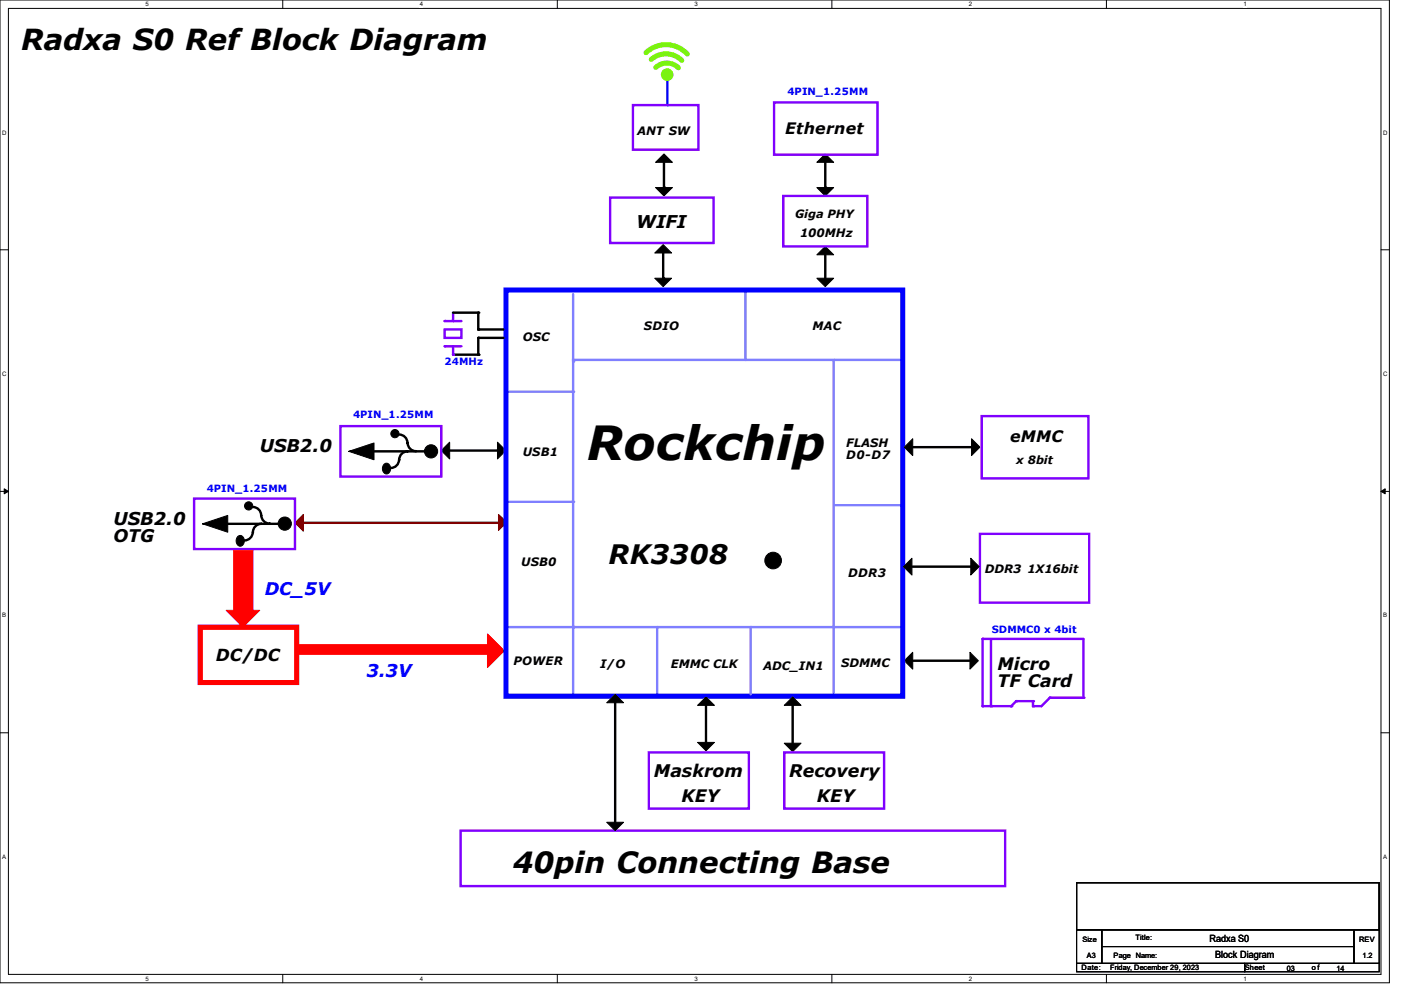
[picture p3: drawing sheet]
<svg xmlns="http://www.w3.org/2000/svg" width="297mm" height="210mm" viewBox="0 0 297 210" stroke-linecap="round" stroke-linejoin="round" font-family="sans-serif">
<path d="M0 0h293.9v207.9h-293.9zM1.8 1.8h290.3v204.3h-290.3z" fill="none" stroke="#000" stroke-width=".21"/>
<g fill="#fff">
<path d="M30.8 .2h.7v1.4h-.7z"/>
<path d="M30.8 206.2h.7v1.4h-.7z"/>
</g>
<path d="M59.8 0v1.8M59.8 206.1v1.8" fill="none" stroke="#000" stroke-width=".21"/>
<g fill="#fff">
<path d="M88.8 .2h.7v1.4h-.7z"/>
<path d="M88.8 206.2h.7v1.4h-.7z"/>
</g>
<path d="M117.9 0v1.8M117.9 206.1v1.8" fill="none" stroke="#000" stroke-width=".21"/>
<g fill="#fff">
<path d="M146.9 .2h.7v1.4h-.7z"/>
<path d="M146.9 206.2h.7v1.4h-.7z"/>
</g>
<path d="M176 0v1.8M176 206.1v1.8" fill="none" stroke="#000" stroke-width=".21"/>
<g fill="#fff">
<path d="M205 .2h.7v1.4h-.7z"/>
<path d="M205 206.2h.7v1.4h-.7z"/>
</g>
<path d="M234.1 0v1.8M234.1 206.1v1.8" fill="none" stroke="#000" stroke-width=".21"/>
<g fill="#fff">
<path d="M263.1 .2h.6v1.4h-.6z"/>
<path d="M263.1 206.2h.6v1.4h-.6z"/>
<path d="M.5 27.3h.9v1.4h-.9z"/>
<path d="M292.6 27.3h.9v1.4h-.9z"/>
<path d="M.5 78.4h.9v1.4h-.9z"/>
<path d="M292.6 78.4h.9v1.4h-.9z"/>
</g>
<path d="M0 52.8h1.8M292.1 52.8h1.8" fill="none" stroke="#000" stroke-width=".21"/>
<g fill="#fff">
<path d="M.5 129.5h.8v1.4h-.8z"/>
<path d="M292.6 129.5h.8v1.4h-.8z"/>
</g>
<path d="M0 103.9h1.8M292.1 103.9h1.8" fill="none" stroke="#000" stroke-width=".21"/>
<path d="M.9 103.4l.9 .5-.9 .5zM292.1 103.9l.9-.5v1z" fill="#000" stroke="#000" stroke-width=".21"/>
<g fill="#fff">
<path d="M.5 180.5h.8v1.4h-.8z"/>
<path d="M292.6 180.5h.8v1.4h-.8z"/>
</g>
<path d="M0 155h1.8M292.1 155h1.8" fill="none" stroke="#000" stroke-width=".21"/>
<path d="M222.1 147.6h7.1" fill="none" stroke="#7f00ff" stroke-width=".51"/>
<circle cx="222.1" cy="147.6" r=".25" fill="#7f00ff"/>
<path d="M222.1 147.6l-1.8 1.8" fill="none" stroke="#7f00ff" stroke-width=".51"/>
<circle cx="222.1" cy="147.6" r=".25" fill="#7f00ff"/>
<path d="M218.5 149.4h1.8" fill="none" stroke="#7f00ff" stroke-width=".51"/>
<circle cx="218.5" cy="149.4" r=".25" fill="#7f00ff"/>
<path d="M218.5 148.3v1.1" fill="none" stroke="#7f00ff" stroke-width=".51"/>
<circle cx="218.5" cy="148.3" r=".25" fill="#7f00ff"/>
<path d="M215 148.3h3.5" fill="none" stroke="#7f00ff" stroke-width=".51"/>
<circle cx="215" cy="148.3" r=".25" fill="#7f00ff"/>
<path d="M215 148.3l-1.1 1.1" fill="none" stroke="#7f00ff" stroke-width=".51"/>
<circle cx="213.9" cy="149.4" r=".25" fill="#7f00ff"/>
<path d="M207.9 149.4h6" fill="none" stroke="#7f00ff" stroke-width=".51"/>
<circle cx="213.9" cy="149.4" r=".25" fill="#7f00ff"/>
<path d="M207.9 135.1v14.3" fill="none" stroke="#7f00ff" stroke-width=".51"/>
<circle cx="207.9" cy="149.4" r=".25" fill="#7f00ff"/>
<path d="M229.2 135.1v12.5" fill="none" stroke="#7f00ff" stroke-width=".51"/>
<circle cx="229.2" cy="147.6" r=".25" fill="#7f00ff"/>
<path d="M207.9 135.1h21.3" fill="none" stroke="#7f00ff" stroke-width=".51"/>
<circle cx="207.9" cy="135.1" r=".25" fill="#7f00ff"/>
<path d="M209.6 135.1v14.3" fill="none" stroke="#7f00ff" stroke-width=".51"/>
<circle cx="209.6" cy="149.4" r=".25" fill="#7f00ff"/>
<g fill="#000" stroke="#000" stroke-width=".21">
<path d="M93.3 95.3l1.8-1.8v3.6z" fill-rule="evenodd"/>
<path d="M105.2 93.5l1.8 1.8-1.8 1.8z" fill-rule="evenodd"/>
<path d="M191.3 139.7l1.8-1.7v3.5z" fill-rule="evenodd"/>
<path d="M205.2 138l1.8 1.7-1.8 1.8z" fill-rule="evenodd"/>
</g>
<path d="M42.3 132.6h20.5v11.8h-20.5z" fill="none" stroke="#f00" stroke-width="1.1"/>
<g fill="#f00" stroke="#f00" stroke-width=".21">
<path d="M63.1 136.4h40v1.9h-40z" fill-rule="evenodd"/>
<path d="M103.1 134.1l3.6 3.5-3.6 3.6z" fill-rule="evenodd"/>
<path d="M47.8 129.1h7.1l-3.5 3.5z" fill-rule="evenodd"/>
<path d="M49.4 116.3h4.1v12.9h-4.1z" fill-rule="evenodd"/>
</g>
<g fill="#7f0000" stroke="#7f0000" stroke-width=".21">
<path d="M62.4 110.6l1.8-1.8v3.6z" fill-rule="evenodd"/>
<path d="M105.5 108.8l1.7 1.6-1.7 1.8z" fill-rule="evenodd"/>
</g>
<path d="M94.6 95.3h10.6M192.6 139.7h13.1" fill="none" stroke="#000" stroke-width=".51"/>
<g fill="#000">
<circle cx="94.6" cy="95.3" r=".25"/>
<circle cx="192.6" cy="139.7" r=".25"/>
</g>
<path d="M63.1 110.6h43.4" fill="none" stroke="#7f0000" stroke-width=".51"/>
<circle cx="63.1" cy="110.6" r=".25" fill="#7f0000"/>
<path d="M165.7 41.4h17.8v10.7h-17.8zM207.7 88h22.6v13.2h-22.6zM207.3 112.9h23.1v14.6h-23.1z" fill="none" stroke="#7f00ff" stroke-width=".51"/>
<g fill="#000" stroke="#000" stroke-width=".21">
<path d="M174.6 32.6l1.8 1.7h-3.6z" fill-rule="evenodd"/>
<path d="M174.6 52.1l1.8 1.8h-3.6z" fill-rule="evenodd"/>
<path d="M172.8 39.7h3.6l-1.8 1.7z" fill-rule="evenodd"/>
<path d="M205.4 118.1l1.7 1.7-1.7 1.8z" fill-rule="evenodd"/>
</g>
<path d="M174.6 34.3v5.4M192.9 119.8h13" fill="none" stroke="#000" stroke-width=".51"/>
<g fill="#000">
<circle cx="174.6" cy="39.7" r=".25"/>
<circle cx="205.9" cy="119.8" r=".25"/>
</g>
<path d="M121.2 62.2v14.3" fill="none" stroke="#7f7fff" stroke-width=".51"/>
<circle cx="121.2" cy="76.5" r=".25" fill="#7f7fff"/>
<path d="M157.7 61.9v14.2" fill="none" stroke="#7f7fff" stroke-width=".51"/>
<circle cx="157.7" cy="76.1" r=".25" fill="#7f7fff"/>
<path d="M176.6 76.1h14.2" fill="none" stroke="#7f7fff" stroke-width=".51"/>
<circle cx="190.8" cy="76.1" r=".25" fill="#7f7fff"/>
<path d="M176.6 106.8h14.2" fill="none" stroke="#7f7fff" stroke-width=".51"/>
<circle cx="190.8" cy="106.8" r=".25" fill="#7f7fff"/>
<path d="M176.2 132.6h14.2" fill="none" stroke="#7f7fff" stroke-width=".51"/>
<circle cx="190.4" cy="132.6" r=".25" fill="#7f7fff"/>
<path d="M107 82.8h14.2" fill="none" stroke="#7f7fff" stroke-width=".51"/>
<circle cx="121.2" cy="82.8" r=".25" fill="#7f7fff"/>
<path d="M107 106.1h14.2" fill="none" stroke="#7f7fff" stroke-width=".51"/>
<circle cx="121.2" cy="106.1" r=".25" fill="#7f7fff"/>
<path d="M107.2 132.6h14.3" fill="none" stroke="#7f7fff" stroke-width=".51"/>
<circle cx="121.5" cy="132.6" r=".25" fill="#7f7fff"/>
<path d="M121.2 132.6v14.3" fill="none" stroke="#7f7fff" stroke-width=".51"/>
<circle cx="121.2" cy="132.6" r=".25" fill="#7f7fff"/>
<path d="M139 132.6v14.3" fill="none" stroke="#7f7fff" stroke-width=".51"/>
<circle cx="139" cy="132.6" r=".25" fill="#7f7fff"/>
<path d="M176.4 132.6v14.3" fill="none" stroke="#7f7fff" stroke-width=".51"/>
<circle cx="176.4" cy="132.6" r=".25" fill="#7f7fff"/>
<path d="M107 61.3h84v85.9h-84z" fill="none" stroke="#00f" stroke-width="1.1"/>
<circle cx="163.6" cy="118.6" r="1.76" fill="#000" stroke="#000" stroke-width=".21"/>
<path d="M121.2 76.1h55.2v56.5h-55.2z" fill="none" stroke="#7f7fff" stroke-width=".51"/>
<path d="M106.5 71.5h-5.3v3.5h-5.4" fill="none" stroke="#000" stroke-width=".51"/>
<g fill="#000">
<circle cx="101.2" cy="71.5" r=".25"/>
<circle cx="101.2" cy="75" r=".25"/>
</g>
<path d="M94.1 69.7h3.5v1.8h-3.5zM94.1 67.9h3.5" fill="none" stroke="#7f00ff" stroke-width=".51"/>
<circle cx="94.1" cy="67.9" r=".25" fill="#7f00ff"/>
<path d="M95.8 66.1v1.8" fill="none" stroke="#7f00ff" stroke-width=".51"/>
<circle cx="95.8" cy="67.9" r=".25" fill="#7f00ff"/>
<path d="M94.1 73.2h3.5" fill="none" stroke="#7f00ff" stroke-width=".51"/>
<circle cx="94.1" cy="73.2" r=".25" fill="#7f00ff"/>
<path d="M95.8 73.2v1.8" fill="none" stroke="#7f00ff" stroke-width=".51"/>
<circle cx="95.8" cy="75" r=".25" fill="#7f00ff"/>
<path d="M95.8 66.1h5.4v3.6h5.3M167.7 148.6v8.6" fill="none" stroke="#000" stroke-width=".51"/>
<g fill="#000">
<circle cx="101.2" cy="69.7" r=".25"/>
<circle cx="101.2" cy="66.1" r=".25"/>
<circle cx="167.7" cy="148.6" r=".25"/>
</g>
<g fill="#000" stroke="#000" stroke-width=".21">
<path d="M191.1 119.8l1.8-1.7v3.5z" fill-rule="evenodd"/>
<path d="M128.4 148.6l1.7-1.7 1.8 1.7z" fill-rule="evenodd"/>
<path d="M149.4 147.4l1.7 1.8h-3.5z" fill-rule="evenodd"/>
<path d="M165.9 157.2h3.6l-1.8 1.8z" fill-rule="evenodd"/>
</g>
<path d="M141.2 16.9v5.3" fill="none" stroke="#00f" stroke-width=".51"/>
<circle cx="141.2" cy="22.2" r=".25" fill="#00f"/>
<path d="M136.7 11.1a6.1 6.1 0 0 1 8.7 .3M137.8 12.6a4.7 4.7 0 0 1 6.4 .2M138.7 14.3a3.4 3.4 0 0 1 4.8 0" fill="none" stroke="#7fff00" stroke-width="1.1"/>
<circle cx="141.1" cy="15.8" r="1.23" fill="#7fff00" stroke="#7fff00" stroke-width=".21"/>
<g fill="none" stroke="#000" stroke-width=".51">
<path d="M140.5 34.3v5.4M140.3 53.5v5.3M174.6 53.2v6.4M75.6 95.5h14.2M84.4 97.2a1.76 1.76 0 0 1-1.7 1.8M84.5 91.9a1.76 1.76 0 0 1 1.7 1.8M86.2 93.7a1.76 1.76 0 0 0 1.8 1.7M86.2 95.5a1.76 1.76 0 0 0-1.7 1.7M193.1 94.6h13M44.6 110.8h14.2M53.5 112.6a1.76 1.76 0 0 1-1.8 1.7M53.5 107.2a1.76 1.76 0 0 1 1.7 1.8h.1a1.76 1.76 0 0 0 1.8 1.7"/>
<path d="M55.3 110.8a1.76 1.76 0 0 0-1.8 1.8M130.1 148.1v26.3"/>
</g>
<g fill="#000">
<circle cx="140.5" cy="39.7" r=".25"/>
<circle cx="140.3" cy="58.8" r=".25"/>
<circle cx="174.6" cy="59.6" r=".25"/>
<circle cx="75.6" cy="95.5" r=".25"/>
<circle cx="206.1" cy="94.6" r=".25"/>
<circle cx="44.6" cy="110.8" r=".25"/>
<circle cx="130.1" cy="148.1" r=".25"/>
</g>
<path d="M133.9 22.2h13.8v9.5h-13.8zM163.7 21.7h21.9v11h-21.9zM129.1 41.8h21.9v9.6h-21.9zM72 90.1h21.3v10.7h-21.3zM41.1 105.5h21.3v10.6h-21.3zM97.5 175.7h115.1v11.7h-115.1z" fill="none" stroke="#7f00ff" stroke-width=".51"/>
<g fill="#000" stroke="#000" stroke-width=".21">
<path d="M138.7 34.3l1.8-1.7 1.7 1.7z" fill-rule="evenodd"/>
<path d="M138.5 53.5l1.8-1.8 1.8 1.8z" fill-rule="evenodd"/>
<path d="M138.7 39.7h3.5l-1.7 1.7z" fill-rule="evenodd"/>
<path d="M138.5 58.8h3.6l-1.8 1.8z" fill-rule="evenodd"/>
<path d="M172.8 58.8h3.6l-1.8 1.8z" fill-rule="evenodd"/>
<path d="M73.8 95.5l5.3-1.8v3.5l-5.3-1.7h1.8z" fill-rule="evenodd"/>
<path d="M81.2 98.3a.86 .86 0 0 1 1-.2 .86 .86 0 0 1 .4 1 .9 .9 0 0 1-.8 1.1 .9 .9 0 0 1-.9-1.1z" fill-rule="evenodd"/>
<path d="M191.3 94.6l1.8-1.8v3.6z" fill-rule="evenodd"/>
<path d="M205.5 92.8l1.8 1.8-1.8 1.8z" fill-rule="evenodd"/>
<path d="M42.8 110.8l5.4-1.8v3.6l-5.4-1.8h1.8z" fill-rule="evenodd"/>
<path d="M50.2 113.6a.86 .86 0 0 1 1.1-.2 .86 .86 0 0 1 .4 1 .9 .9 0 0 1-.9 1.1 .9 .9 0 0 1-.8-1.1z" fill-rule="evenodd"/>
<circle cx="83.5" cy="91.7" r=".87"/>
<circle cx="91.2" cy="95.5" r="1.4"/>
<circle cx="52.6" cy="107" r=".87"/>
<circle cx="60.2" cy="110.7" r="1.4"/>
</g>
<path d="M158.8 132.6v14.3" fill="none" stroke="#7f7fff" stroke-width=".51"/>
<circle cx="158.8" cy="132.6" r=".25" fill="#7f7fff"/>
<path d="M137.2 159.1h21.2v11.9h-21.2zM165.9 159.1h21.1v11.9h-21.1z" fill="none" stroke="#7f00ff" stroke-width=".51"/>
<g fill="#000" stroke="#000" stroke-width=".21">
<path d="M147.6 157h3.5l-1.7 1.8z" fill-rule="evenodd"/>
<path d="M165.9 149.2l1.8-1.8 1.8 1.8z" fill-rule="evenodd"/>
<path d="M128.4 173.9h3.5l-1.8 1.8z" fill-rule="evenodd"/>
</g>
<path d="M149.4 148.5v8.5" fill="none" stroke="#000" stroke-width=".51"/>
<circle cx="149.4" cy="148.5" r=".25" fill="#000"/>
<path d="M227.8 186.7h64v9.9h-64zM227.8 196.6h5.3v7.2h-5.3zM233.1 196.6h53.3v3.6h-53.3zM286.4 196.6h5.4v7.2h-5.4zM227.8 203.8h35.5v1.7h-35.5zM233.1 200.2h53.3v3.6h-53.3zM263.3 203.8h28.5v1.7h-28.5z" fill="none" stroke="#000" stroke-width=".21"/>
<text font-size="9.9" x="124.1" y="97.2">Rockchip</text>
<text font-size="6.2" x="108.5" y="184.6">40pin Connecting Base</text>
<text font-size="6.1" x="4.4" y="10.6">Radxa S0 Ref Block Diagram</text>
<text font-size="5.7" x="128.7" y="119.3">RK3308</text>
<g font-size="3.7">
<text x="134.6" y="48.2">WIFI</text>
<text x="54.9" y="95.6">USB2.0</text>
<text x="24" y="111">USB2.0</text>
<text x="24" y="114.7">OTG</text>
<text x="138.3" y="164.3">Maskrom</text>
<text x="167" y="164.3">Recovery</text>
</g>
<g font-size="3.7" fill="#00f">
<text x="56" y="125.9">DC_5V</text>
<text x="77.5" y="143.1">3.3V</text>
</g>
<g font-size="3.6">
<text x="211" y="141.6">Micro</text>
<text x="211" y="145.3">TF Card</text>
<text x="144.2" y="169.6">KEY</text>
<text x="172.8" y="169.6">KEY</text>
</g>
<text font-size="3.5" x="45.7" y="139.7">DC/DC</text>
<g font-size="3.3">
<text x="166.1" y="28.4">Ethernet</text>
<text x="213.7" y="93.5">eMMC</text>
</g>
<g font-size="2.5">
<text x="134.8" y="28.4">ANT SW</text>
<text x="169.2" y="50.2">100MHz</text>
<text x="136.2" y="69.9">SDIO</text>
<text x="171.9" y="69.7">MAC</text>
<text x="110.6" y="72.2">OSC</text>
<text x="179" y="94.6">FLASH</text>
<text x="110.6" y="96.4">USB1</text>
<text x="179" y="97.1">D0-D7</text>
<text x="110.2" y="119.7">USB0</text>
<text x="179.4" y="122">DDR3</text>
<text x="208.4" y="121.3">DDR3 1X16bit</text>
<text x="108.6" y="140.6">POWER</text>
<text x="127" y="141.2">I/O</text>
<text x="141.9" y="141.4">EMMC CLK</text>
<text x="161.5" y="141.7">ADC_IN1</text>
<text x="178" y="141">SDMMC</text>
</g>
<g font-size="2.4">
<text x="168.2" y="46.1">Giga PHY</text>
<text x="215" y="98.1">x 8bit</text>
</g>
<g font-size="2.1" fill="#00f">
<text x="166.6" y="20.1">4PIN_1.25MM</text>
<text x="94.1" y="77.1">24MHz</text>
<text x="74.7" y="88.3">4PIN_1.25MM</text>
<text x="43.7" y="104">4PIN_1.25MM</text>
<text x="209.8" y="133.9">SDMMC0 x 4bit</text>
</g>
<g font-size="2.1">
<text x="255.9" y="199.3">Radxa S0</text>
<text x="257.1" y="202.7">Block Diagram</text>
</g>
<g font-size="1.6">
<text x="229" y="199.1">Size</text>
<text x="229.9" y="202.5">A3</text>
<text x="235.6" y="202.7">Page Name:</text>
<text x="240.2" y="198.8">Title:</text>
<text x="287.5" y="199.1">REV</text>
<text x="288.2" y="202.5">1.2</text>
<text x="228.8" y="205.2">Date:</text>
<text x="234.9" y="205.2">Friday, December 29, 2023</text>
<text x="263.3" y="205.2">Sheet</text>
<text x="272.2" y="205.4">03</text>
<text x="277.5" y="205.2">o f</text>
<text x="282.7" y="205.4">14</text>
</g>
<g font-size="1.3">
<text x="30.8" y="1.3">5</text>
<text x="88.8" y="1.3">4</text>
<text x="146.9" y="1.3">3</text>
<text x="205" y="1.3">2</text>
<text x="263.1" y="1.3">1</text>
<text x=".5" y="28.4">D</text>
<text x="292.6" y="28.4">D</text>
<text x=".5" y="79.5">C</text>
<text x="292.6" y="79.5">C</text>
<text x=".5" y="130.6">B</text>
<text x="292.6" y="130.6">B</text>
<text x=".5" y="181.7">A</text>
<text x="292.6" y="181.7">A</text>
<text x="30.8" y="207.4">5</text>
<text x="88.8" y="207.4">4</text>
<text x="146.9" y="207.4">3</text>
<text x="205" y="207.4">2</text>
<text x="263.1" y="207.4">1</text>
</g>
</svg>
